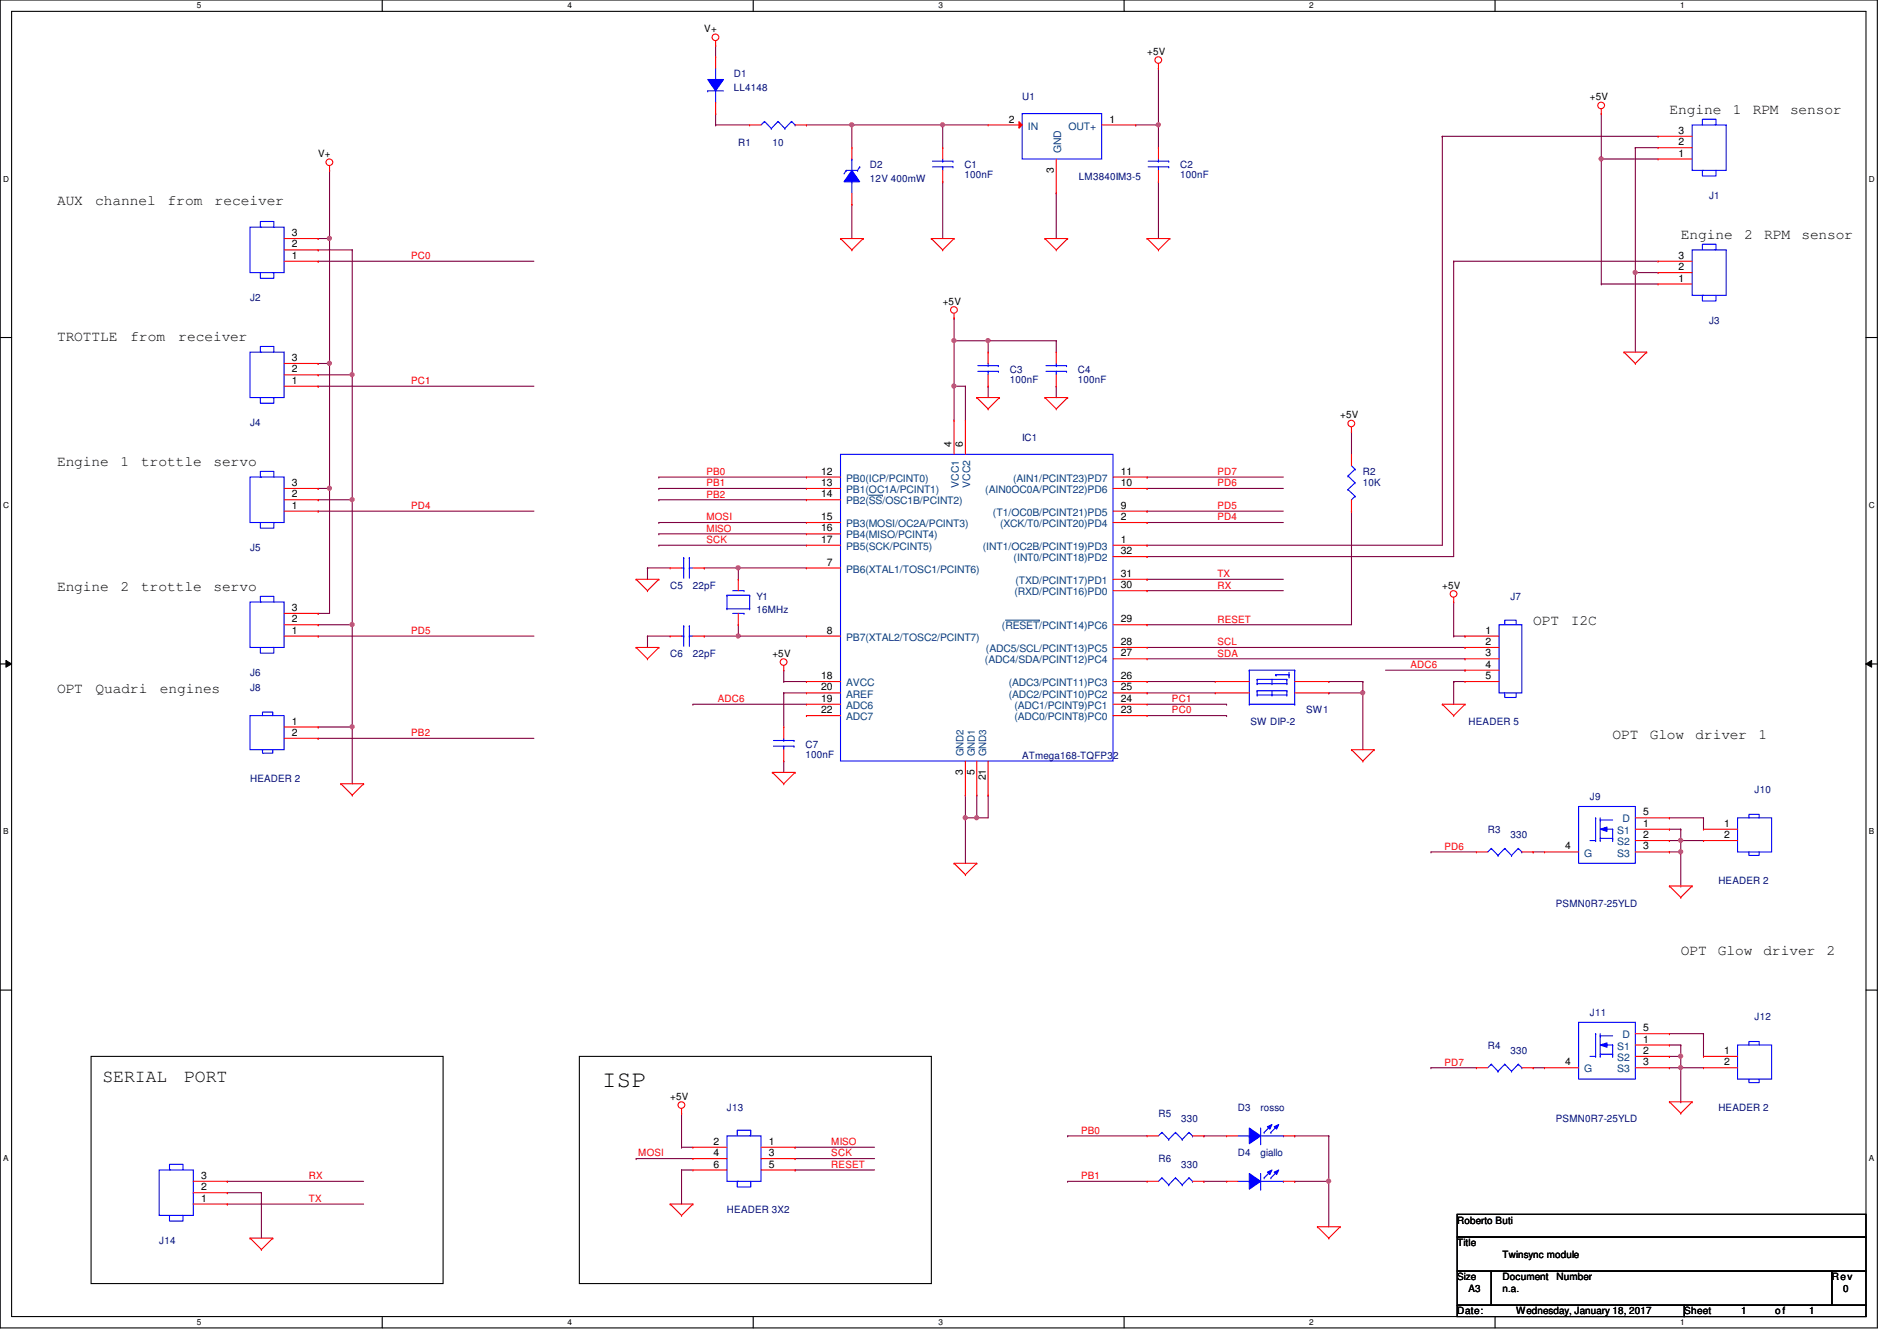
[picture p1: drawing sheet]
<svg xmlns="http://www.w3.org/2000/svg" width="297mm" height="210mm" viewBox="0 0 297 210" stroke-linecap="round" stroke-linejoin="round" font-family="sans-serif">
<path d="M0 0h294v207.9h-294zM1.8 1.8h290.4v204.3h-290.4z" fill="none" stroke="#000" stroke-width=".17"/>
<g fill="#fff">
<path d="M30.8 .2h.7v1.4h-.7z"/>
<path d="M30.8 206.2h.7v1.4h-.7z"/>
</g>
<path d="M59.9 0v1.8M59.9 206.1v1.8" fill="none" stroke="#000" stroke-width=".17"/>
<g fill="#fff">
<path d="M88.9 .2h.6v1.4h-.6z"/>
<path d="M88.9 206.2h.6v1.4h-.6z"/>
</g>
<path d="M117.9 0v1.8M117.9 206.1v1.8" fill="none" stroke="#000" stroke-width=".17"/>
<g fill="#fff">
<path d="M146.9 .2h.7v1.4h-.7z"/>
<path d="M146.9 206.2h.7v1.4h-.7z"/>
</g>
<path d="M176 0v1.8M176 206.1v1.8" fill="none" stroke="#000" stroke-width=".17"/>
<g fill="#fff">
<path d="M205 .2h.7v1.4h-.7z"/>
<path d="M205 206.2h.7v1.4h-.7z"/>
</g>
<path d="M234.1 0v1.8M234.1 206.1v1.8" fill="none" stroke="#000" stroke-width=".17"/>
<g fill="#fff">
<path d="M263.1 .2h.7v1.4h-.7z"/>
<path d="M263.1 206.2h.7v1.4h-.7z"/>
<path d="M.5 27.3h.9v1.4h-.9z"/>
<path d="M292.6 27.3h.9v1.4h-.9z"/>
<path d="M.5 78.4h.9v1.4h-.9z"/>
<path d="M292.6 78.4h.9v1.4h-.9z"/>
</g>
<path d="M0 52.8h1.8M292.2 52.8h1.8" fill="none" stroke="#000" stroke-width=".17"/>
<g fill="#fff">
<path d="M.5 129.5h.8v1.4h-.8z"/>
<path d="M292.6 129.5h.9v1.4h-.9z"/>
</g>
<path d="M0 103.9h1.8M292.2 103.9h1.8" fill="none" stroke="#000" stroke-width=".17"/>
<path d="M.9 103.4l.9 .5-.9 .5zM292.2 103.9l.9-.5v1z" fill="#000"/>
<path d="M.9 103.4l.9 .5-.9 .5zM292.2 103.9l.9-.5v1z" fill="none" stroke="#000" stroke-width=".16"/>
<g fill="#fff">
<path d="M.5 180.5h.8v1.4h-.8z"/>
<path d="M292.6 180.5h.9v1.4h-.9z"/>
</g>
<path d="M0 155h1.8M292.2 155h1.8M14.3 165.4h55.1v35.5h-55.1zM90.7 165.4h55.1v35.5h-55.1z" fill="none" stroke="#000" stroke-width=".17"/>
<path d="M49.8 39.1h.1M49.8 39.1h5.4M55.2 39.1h.1M55.2 39.1v39.1h-5.4M49.8 58.7h.1M49.8 58.7h5.4M55.2 58.7h.1M49.8 78.2h.1M49.8 97.8h.1M49.8 97.8h5.4M55.2 113.8h.1M55.2 113.8v8.9" fill="none" stroke="#800040" stroke-width=".17"/>
<circle cx="55.1" cy="58.6" r=".32" fill="#f0f"/>
<circle cx="55.1" cy="58.6" r=".32" fill="none" stroke="#f0f" stroke-width=".17"/>
<path d="M51.6 37.3h.1M51.6 37.3v19.6" fill="none" stroke="#800040" stroke-width=".17"/>
<circle cx="51.6" cy="56.9" r=".32" fill="#f0f"/>
<circle cx="51.6" cy="56.9" r=".32" fill="none" stroke="#f0f" stroke-width=".17"/>
<circle cx="51.6" cy="37.3" r=".32" fill="#f0f"/>
<circle cx="51.6" cy="37.3" r=".32" fill="none" stroke="#f0f" stroke-width=".17"/>
<path d="M49.8 37.3h.1M49.8 37.3h1.8M49.8 56.9h.1M49.8 56.9h1.8M51.6 76.5h.1M51.6 76.5v19.5h-1.8M49.8 96h.1" fill="none" stroke="#800040" stroke-width=".17"/>
<circle cx="51.6" cy="76.4" r=".32" fill="#f0f"/>
<circle cx="51.6" cy="76.4" r=".32" fill="none" stroke="#f0f" stroke-width=".17"/>
<g fill="none" stroke="#800040" stroke-width=".17">
<path d="M49.8 40.9h.1M49.8 40.9h33.8M51.6 56.9h.1M51.6 56.9v19.6h-1.8M49.8 76.5h.1M49.8 60.5h.1M49.8 60.5h33.8M49.8 80h.1M49.8 99.6h.1M49.8 80h33.8M49.8 99.6h33.8M179.6 92.5h.1"/>
<path d="M179.6 90.7h.1M179.6 87.1h.1M179.6 85.3h.1M179.6 81.8h.1M179.6 80h.1M179.6 97.8h.1M179.6 80h21.4M179.6 92.5h21.4M179.6 90.7h21.4M179.6 87.1h48M179.6 85.3h46.2M179.6 81.8h21.4"/>
<path d="M179.6 97.8h32M49.8 113.8h.1M49.8 115.6h.1M49.8 113.8h5.4M49.8 115.6h33.8M151.2 124.5h.1M151.2 124.5v3.5M152.9 124.5h.1M152.9 124.5v3.5M224.1 133.3h.1M224.1 133.3h7.1"/>
</g>
<circle cx="152.9" cy="128" r=".32" fill="#f0f"/>
<circle cx="152.9" cy="128" r=".32" fill="none" stroke="#f0f" stroke-width=".17"/>
<path d="M151.2 128h.1M151.2 128h1.7M151.2 128v7.1" fill="none" stroke="#800040" stroke-width=".17"/>
<circle cx="151.1" cy="128" r=".32" fill="#f0f"/>
<circle cx="151.1" cy="128" r=".32" fill="none" stroke="#f0f" stroke-width=".17"/>
<path d="M110.3 88.9h.1M110.3 88.9h16M115.6 88.9h.1M115.6 88.9v1.8M152.9 128h.1M154.7 124.5h.1M154.7 124.5v3.5h-1.8" fill="none" stroke="#800040" stroke-width=".17"/>
<circle cx="115.6" cy="88.9" r=".32" fill="#f0f"/>
<circle cx="115.6" cy="88.9" r=".32" fill="none" stroke="#f0f" stroke-width=".17"/>
<path d="M101.4 88.9h.1M101.4 88.9h3.5M101.4 88.9v1.8M110.3 99.6h.1M110.3 99.6h5.3" fill="none" stroke="#800040" stroke-width=".17"/>
<circle cx="115.6" cy="99.5" r=".32" fill="#f0f"/>
<circle cx="115.6" cy="99.5" r=".32" fill="none" stroke="#f0f" stroke-width=".17"/>
<g fill="none" stroke="#800040" stroke-width=".17">
<path d="M149.4 53.3h.1M149.4 53.3v12.5M149.4 53.3h5.3M165.4 53.3h.1M165.4 53.3v1.8M149.4 60.5h.1M149.4 60.5h1.8M151.2 60.5h.1M151.2 60.5v5.3M154.7 60.5h.1M154.7 60.5v1.7M165.4 60.5h.1"/>
<path d="M165.4 60.5v1.7M101.4 99.6h.1M101.4 99.6h3.5M101.4 99.6v1.7M115.6 97.8h.1M115.6 99.6h.1M115.6 99.6h10.7M115.6 97.8v1.8"/>
</g>
<circle cx="149.4" cy="60.4" r=".32" fill="#f0f"/>
<circle cx="149.4" cy="60.4" r=".32" fill="none" stroke="#f0f" stroke-width=".17"/>
<circle cx="149.4" cy="53.3" r=".32" fill="#f0f"/>
<circle cx="149.4" cy="53.3" r=".32" fill="none" stroke="#f0f" stroke-width=".17"/>
<path d="M154.7 53.3h.1M154.7 53.3v1.8" fill="none" stroke="#800040" stroke-width=".17"/>
<circle cx="154.7" cy="53.3" r=".32" fill="#f0f"/>
<circle cx="154.7" cy="53.3" r=".32" fill="none" stroke="#f0f" stroke-width=".17"/>
<g fill="none" stroke="#800040" stroke-width=".17">
<path d="M149.4 49.8h.1M149.4 49.8v3.5M154.7 53.3h.1M154.7 53.3h10.7M103.2 74.7h.1M103.2 76.5h.1M103.2 78.2h.1M103.2 74.7h23.1M103.2 76.5h23.1M103.2 78.2h23.1M179.6 76.5h.1M179.6 74.7h.1"/>
<path d="M179.6 74.7h21.4M179.6 76.5h21.4M103.2 83.6h.1M103.2 81.8h.1M103.2 85.3h.1M103.2 83.6h23.1M103.2 81.8h23.1M103.2 85.3h23.1M122.7 108.5h.1M122.7 106.7h.1M122.7 104.9h.1M122.7 119.1h.1"/>
<path d="M122.7 108.5h3.6M122.7 106.7h3.6M122.7 104.9v1.8M122.7 108.5v5.3M122.7 119.1v1.8M179.6 106.7h.1M179.6 108.5h.1M179.6 108.5h10.7M179.6 106.7h10.7M208.1 108.5h.1M208.1 108.5h5.3M213.4 108.5h.1"/>
<path d="M213.4 108.5v8.8M167.2 177.8h.1M167.2 177.8h12.4M188.5 177.8h.1M188.5 177.8h3.6M202.7 177.8h.1M202.7 177.8h5.4M167.2 184.9h.1M167.2 184.9h12.4M188.5 184.9h.1M188.5 184.9h3.6M202.7 184.9h.1"/>
<path d="M202.7 184.9h5.4"/>
</g>
<circle cx="213.4" cy="108.4" r=".32" fill="#f0f"/>
<circle cx="213.4" cy="108.4" r=".32" fill="none" stroke="#f0f" stroke-width=".17"/>
<path d="M133.4 19.6h.1M133.4 19.6h21.3M147.6 19.6h.1M147.6 19.6v3.5M147.6 28.4h.1M147.6 28.4v8.9M181.4 28.4h.1M181.4 28.4v8.9M208.1 106.7h.1M208.1 106.7h5.3M213.4 106.7h.1M213.4 106.7v1.8" fill="none" stroke="#800040" stroke-width=".17"/>
<circle cx="147.6" cy="19.5" r=".32" fill="#f0f"/>
<circle cx="147.6" cy="19.5" r=".32" fill="none" stroke="#f0f" stroke-width=".17"/>
<path d="M177.8 19.6h.1M177.8 19.6h3.6M181.4 19.6h.1M181.4 10.7h.1M181.4 10.7v12.4" fill="none" stroke="#800040" stroke-width=".17"/>
<circle cx="181.4" cy="19.5" r=".32" fill="#f0f"/>
<circle cx="181.4" cy="19.5" r=".32" fill="none" stroke="#f0f" stroke-width=".17"/>
<path d="M165.4 30.2h.1M165.4 30.2v7.1M256.1 23.1h.1M256.1 23.1h3.5M256.1 23.1v32M256.1 42.7h.1M256.1 42.7h3.5" fill="none" stroke="#800040" stroke-width=".17"/>
<circle cx="256" cy="42.6" r=".32" fill="#f0f"/>
<circle cx="256" cy="42.6" r=".32" fill="none" stroke="#f0f" stroke-width=".17"/>
<path d="M250.7 24.9h.1M250.7 24.9h8.9" fill="none" stroke="#800040" stroke-width=".17"/>
<circle cx="250.7" cy="24.9" r=".32" fill="#f0f"/>
<circle cx="250.7" cy="24.9" r=".32" fill="none" stroke="#f0f" stroke-width=".17"/>
<path d="M250.7 17.8h.1M250.7 17.8v26.6M250.7 24.9h.1M250.7 44.4h.1M250.7 44.4h8.9M208.1 177.8h.1M208.1 177.8v14.2M208.1 184.9h.1" fill="none" stroke="#800040" stroke-width=".17"/>
<circle cx="208" cy="184.9" r=".32" fill="#f0f"/>
<circle cx="208" cy="184.9" r=".32" fill="none" stroke="#f0f" stroke-width=".17"/>
<g fill="none" stroke="#800040" stroke-width=".17">
<path d="M112.1 7.1h.1M112.1 19.6h.1M112.1 17.8h.1M112.1 7.1v1.8M112.1 17.8v1.8M112.1 19.6h5.3M126.3 19.6h.1M126.3 19.6h7.1M133.4 19.6h.1M133.4 19.6v3.5M51.6 26.7h.1M51.6 26.7v10.6"/>
<path d="M133.4 32h.1M133.4 32v5.3M225.8 21.3h.1M225.8 21.3v64M225.8 21.3h33.8M227.6 40.9h.1M227.6 40.9v46.2M227.6 40.9h32M211.6 67.6h.1M211.6 67.6v3.5M211.6 80h.1M211.6 80v17.8"/>
<path d="M179.6 101.3h49.8M179.6 103.1h49.8M229.4 101.3h.1M229.4 103.1h.1M106.7 179.6h.1M106.7 174.2h.1M106.7 174.2v5.4M106.7 179.6h1.8M124.5 179.6h.1M124.5 179.6h12.4M35.6 186.7h.1M35.6 184.9h.1"/>
<path d="M35.6 188.5h.1M35.6 186.7h5.3M35.6 184.9h21.3M35.6 188.5h21.3M40.9 186.7h.1M40.9 186.7v7.1M99.6 181.4h.1M99.6 181.4h8.9M106.7 183.1h.1M106.7 183.1h1.8M106.7 183.1v5.4M124.5 183.1h.1"/>
<path d="M124.5 181.4h.1M124.5 183.1h12.4M124.5 181.4h12.4"/>
</g>
<circle cx="133.4" cy="19.5" r=".32" fill="#f0f"/>
<circle cx="133.4" cy="19.5" r=".32" fill="none" stroke="#f0f" stroke-width=".17"/>
<path d="M55.2 78.2h.1M55.2 78.2v19.6" fill="none" stroke="#800040" stroke-width=".17"/>
<circle cx="55.1" cy="78.2" r=".32" fill="#f0f"/>
<circle cx="55.1" cy="78.2" r=".32" fill="none" stroke="#f0f" stroke-width=".17"/>
<path d="M55.2 97.8h.1M55.2 97.8v16" fill="none" stroke="#800040" stroke-width=".17"/>
<circle cx="55.1" cy="113.8" r=".32" fill="#f0f"/>
<circle cx="55.1" cy="113.8" r=".32" fill="none" stroke="#f0f" stroke-width=".17"/>
<circle cx="55.1" cy="97.8" r=".32" fill="#f0f"/>
<circle cx="55.1" cy="97.8" r=".32" fill="none" stroke="#f0f" stroke-width=".17"/>
<path d="M261.4 128h.1M261.4 129.8h.1M261.4 128h5.3M261.4 129.8h1.8M263.2 129.8h.1M263.2 129.8v1.8M266.7 128h.1M266.7 128v1.8" fill="none" stroke="#800040" stroke-width=".17"/>
<circle cx="263.2" cy="131.5" r=".32" fill="#f0f"/>
<circle cx="263.2" cy="131.5" r=".32" fill="none" stroke="#f0f" stroke-width=".17"/>
<path d="M240.1 133.3h.1M240.1 133.3h1.7M261.4 133.3h.1M261.4 131.6h.1M261.4 131.6h5.3M261.4 133.3h1.8M263.2 131.6h.1M263.2 133.3h.1M263.2 131.6v1.7" fill="none" stroke="#800040" stroke-width=".17"/>
<circle cx="263.2" cy="133.3" r=".32" fill="#f0f"/>
<circle cx="263.2" cy="133.3" r=".32" fill="none" stroke="#f0f" stroke-width=".17"/>
<g fill="none" stroke="#800040" stroke-width=".17">
<path d="M224.1 167.1h.1M224.1 167.1h7.1M261.4 161.8h.1M261.4 163.6h.1M261.4 167.1h.1M261.4 165.4h.1M261.4 167.1h5.3M261.4 161.8h5.3M261.4 163.6h1.8M261.4 165.4h1.8M263.2 163.6h.1M263.2 167.1h.1"/>
<path d="M263.2 165.4h.1M263.2 163.6v3.5M266.7 161.8h.1M266.7 161.8v3.6"/>
</g>
<circle cx="263.2" cy="165.3" r=".32" fill="#f0f"/>
<circle cx="263.2" cy="165.3" r=".32" fill="none" stroke="#f0f" stroke-width=".17"/>
<path d="M240.1 167.1h.1M240.1 167.1h1.7M263.2 172.5h.1M263.2 167.1v5.4" fill="none" stroke="#800040" stroke-width=".17"/>
<circle cx="263.2" cy="167.1" r=".32" fill="#f0f"/>
<circle cx="263.2" cy="167.1" r=".32" fill="none" stroke="#f0f" stroke-width=".17"/>
<g fill="none" stroke="#800040" stroke-width=".17">
<path d="M227.6 99.6h.1M227.6 94.2v5.4M227.6 99.6h1.8M229.4 99.6h.1M108.5 110.2h.1M108.5 110.2h17.8M179.6 112h12.5M179.6 110.2h12.5M192.1 112h.1M192.1 110.2h.1M217 104.9h12.4M227.6 106.7h.1"/>
<path d="M227.6 106.7v3.5M227.6 106.7h1.8M229.4 104.9h.1M263.2 138.7h.1M263.2 133.3v5.4"/>
</g>
<g fill="none" stroke="#f00" stroke-width=".17">
<path d="M112.1 7.1h.1M112.1 6.4v.7M181.4 10.7h.1M181.4 9.9v.8M250.7 17.8h.1M250.7 17.1v.7M51.6 26.7h.1M51.6 26v.7M131.6 37.3h.1M131.6 37.3h3.6M131.6 37.3l1.8 1.8M133.4 39.1h.1"/>
<path d="M135.2 37.3h.1M135.2 37.3l-1.8 1.8M145.8 37.3h.1M145.8 37.3h3.6M145.8 37.3l1.8 1.8M147.6 39.1h.1M149.4 37.3h.1M149.4 37.3l-1.8 1.8M163.6 37.3h.1M163.6 37.3h3.6M163.6 37.3l1.8 1.8M165.4 39.1h.1"/>
<path d="M167.2 37.3h.1M167.2 37.3l-1.8 1.8M179.6 37.3h.1M179.6 37.3h3.6M179.6 37.3l1.8 1.8M181.4 39.1h.1M183.2 37.3h.1M183.2 37.3l-1.8 1.8M149.4 49.8h.1M149.4 49.1v.7M254.3 55.1h.1M254.3 55.1h3.5"/>
<path d="M254.3 55.1l1.8 1.8M256.1 56.9h.1M257.8 55.1h.1M257.8 55.1l-1.7 1.8M152.9 62.2h.1M152.9 62.2h3.6M152.9 62.2l1.8 1.8M154.7 64h.1M156.5 62.2h.1M156.5 62.2l-1.8 1.8M163.6 62.2h.1M163.6 62.2h3.6"/>
<path d="M163.6 62.2l1.8 1.8M165.4 64h.1M167.2 62.2h.1M167.2 62.2l-1.8 1.8M211.6 67.6h.1M211.6 66.8v.8M99.6 90.7h.1M99.6 90.7h3.6M99.6 90.7l1.8 1.8M101.4 92.5h.1M103.2 90.7h.1M103.2 90.7l-1.8 1.8"/>
<path d="M227.6 94.2h.1M227.6 93.5v.7M99.6 101.3h.1M99.6 101.3h3.6M99.6 101.3l1.8 1.8M101.4 103.1h.1M103.2 101.3h.1M103.2 101.3l-1.8 1.8M122.7 104.9h.1M122.7 104.2v.7M211.6 117.3h.1M211.6 117.3h3.6"/>
<path d="M211.6 117.3l1.8 1.8M213.4 119.1h.1M215.2 117.3h.1M215.2 117.3l-1.8 1.8M225.8 110.2h.1M225.8 110.2h3.6M225.8 110.2l1.8 1.8M227.6 112h.1M229.4 110.2h.1M229.4 110.2l-1.8 1.8M53.4 122.7h.1M53.4 122.7h3.5"/>
<path d="M53.4 122.7l1.8 1.8M55.2 124.5h.1M56.9 122.7h.1M56.9 122.7l-1.7 1.8M120.9 120.9h.1M120.9 120.9h3.6M120.9 120.9l1.8 1.8M122.7 122.7h.1M124.5 120.9h.1M124.5 120.9l-1.8 1.8M149.4 135.1h.1M149.4 135.1h3.5"/>
<path d="M149.4 135.1l1.8 1.8M151.2 136.9h.1M152.9 135.1h.1M152.9 135.1l-1.7 1.8M261.4 138.7h.1M261.4 138.7h3.6M261.4 138.7l1.8 1.8M265 138.7h.1M265 138.7l-1.8 1.8M263.2 140.5h.1M106.7 174.2h.1M106.7 173.5v.7"/>
<path d="M261.4 172.5h.1M261.4 172.5h3.6M261.4 172.5l1.8 1.7M263.2 174.2h.1M265 172.5h.1M265 172.5l-1.8 1.7M39.2 193.8h.1M39.2 193.8h3.5M39.2 193.8l1.7 1.8M40.9 195.6h.1M42.7 193.8h.1M42.7 193.8l-1.8 1.8"/>
<path d="M104.9 188.5h.1M104.9 188.5h3.6M104.9 188.5l1.8 1.7M106.7 190.2h.1M108.5 188.5h.1M108.5 188.5l-1.8 1.7M206.3 192h.1M206.3 192h3.5M206.3 192l1.8 1.8M208.1 193.8h.1M209.8 192h.1M209.8 192l-1.7 1.8"/>
<circle cx="112" cy="5.8" r=".52"/>
<circle cx="181.4" cy="9.4" r=".52"/>
<circle cx="250.7" cy="16.5" r=".52"/>
<circle cx="51.6" cy="25.4" r=".52"/>
<circle cx="149.4" cy="48.5" r=".52"/>
<circle cx="211.6" cy="66.3" r=".52"/>
<circle cx="227.6" cy="93" r=".52"/>
<circle cx="122.7" cy="103.6" r=".52"/>
<circle cx="106.7" cy="173" r=".52"/>
</g>
<path d="M228.2 190.1h64v3.5h-64zM228.2 193.6h64v5.4h-64zM228.2 199h5.3v5.3h-5.3zM233.5 199h53.3v5.3h-53.3zM286.8 199h5.4v5.3h-5.4zM228.2 204.3h35.5v1.8h-35.5zM263.7 204.3h28.5v1.8h-28.5z" fill="none" stroke="#000" stroke-width=".17"/>
<path d="M193.8 184.9h1.8M195.6 184.9h.1M197.4 186.1h.1M197.4 183.7v2.4M197.4 184.9h3.6M201 184.9h.1" fill="none" stroke="#00f" stroke-width=".17"/>
<path d="M195.6 183.7l1.8 1.2-1.8 1.2z" fill-rule="evenodd" fill="#00f"/>
<path d="M195.6 183.7l1.8 1.2-1.8 1.2z" fill="none" stroke="#00f" stroke-width=".17"/>
<path d="M199.5 183.5l.7-.4-.3 .8z" fill-rule="evenodd" fill="#00f"/>
<path d="M199.5 183.5l.7-.4-.3 .8z" fill="none" stroke="#00f" stroke-width=".17"/>
<path d="M198.5 183.5l.7-.4-.4 .8z" fill-rule="evenodd" fill="#00f"/>
<path d="M193.8 177.8h1.8M195.6 177.8h.1M197.4 179h.1M197.4 176.6v2.4M197.4 177.8h3.6M201 177.8h.1M197.9 184.4h.1M198.5 183.5l.7-.4-.4 .8zM199 184.4h.1M199 183.3l-1.1 1.1M200.1 183.3l-1.1 1.1" fill="none" stroke="#00f" stroke-width=".17"/>
<path d="M192.1 184.9h.1M192.1 184.9h1.7M201 184.9h1.7M202.7 184.9h.1" fill="none" stroke="#f00" stroke-width=".17"/>
<path d="M195.6 176.6l1.8 1.2-1.8 1.2z" fill-rule="evenodd" fill="#00f"/>
<path d="M195.6 176.6l1.8 1.2-1.8 1.2z" fill="none" stroke="#00f" stroke-width=".17"/>
<path d="M199.5 176.4l.7-.4-.3 .7z" fill-rule="evenodd" fill="#00f"/>
<path d="M199.5 176.4l.7-.4-.3 .7z" fill="none" stroke="#00f" stroke-width=".17"/>
<path d="M198.5 176.4l.7-.4-.4 .7z" fill-rule="evenodd" fill="#00f"/>
<g fill="none" stroke="#00f" stroke-width=".17">
<path d="M119.7 19h.1M119.7 19l-.5 .6M119.7 19l1.1 1.1M121.8 19h.1M121.8 19l-1 1.1M121.8 19l1.1 1.1M123.9 19h.1M123.9 19l-1 1.1M123.9 19l.6 .6M124.5 19.6h.1M120.8 20.1h.1M122.9 20.1h.1"/>
<path d="M132.5 26.7h.1M132.5 26.7l-.3 .5M132.5 26.7h1.8M133.4 28.4h.1M133.4 24.9h.1M133.4 24.9v1.8M133.4 28.4v1.8M134.3 26.7h.1M134.6 26.1h.1M134.6 26.1l-.3 .6M265 39.1h5.3v7.1h-5.3zM266.6 39.1v-.9h2.1v.9h-.2"/>
<path d="M153.1 58.1h3.2M153.1 57.2h3.2M154.7 57.2h.1M154.7 58.1h.1M154.7 56.9v.3M154.7 58.1v.6M156.3 58.1h.1M156.3 57.2h.1M266.7 46.2h-.1v.9h2.1v-.9M39.2 94.2h5.3v7.1h-5.3zM40.9 94.2h-.1v-.9h2.1v.9M106.7 99.6h.4"/>
<path d="M107.1 99.6h.1M107.1 98h.1M107.1 98v3.2M107.9 98h.1M107.9 99.6h.1M107.9 99.6h.6M107.9 98v3.2M113.8 93.2h.1M113.8 95.3h.1M113.8 95.3h3.6M113.8 93.2h3.6M113.8 93.2v2.1"/>
<path d="M114.7 96h1.8M114.7 92.5h1.8M116.5 96h.1M116.5 92.5h.1M117.4 95.3h.1M117.4 93.2h.1M117.4 93.2v2.1M234.7 97.8h3.6v10.7h-3.6zM235.6 97.8v-.7h1.8v.7M40.8 101.3v.9h2.1v-.9h-.2M121.1 116.8h3.2M121.1 115.9h3.2"/>
<path d="M122.7 115.9h.1M122.7 116.8h.1M122.7 115.6v.3M122.7 116.8v.5M124.3 116.8h.1M124.3 115.9h.1M195.6 110.2h.1M195.6 104.9h.1M195.6 104.9h7.1M195.6 110.2h7.1M195.6 104.9v5.3M196.8 107h.1"/>
<path d="M196.8 106.3h.1M196.8 108.8h.1M196.8 108.1h.1M196.8 106.3h4.7M196.8 107h4.7M196.8 106.3v.7M196.8 108.1v.7M196.8 108.1h4.7M196.8 108.8h4.7M199.2 107h.1M199.2 108.8h.1M199.2 106.3v.7"/>
<path d="M199.2 108.1v.7M199.7 105.6h.1M199.7 105.6l.2 .2M199.7 105.6h2.1M201.5 106.3h.1M201.5 107h.1M201.5 108.1h.1M201.5 108.8h.1M201.5 106.3v.7M201.5 108.1v.7M201.8 105.6h.1M201.8 106h.1"/>
<path d="M201.8 105.2v.8M202.7 104.9h.1M202.7 110.2h.1M202.7 104.9v5.3M235.6 108.5v.7h1.8v-.7M272.1 128h5.3v5.3h-5.3zM273.9 128v-.5h1.6v.5M273.9 133.3v.6h1.6v-.6M181.9 177.2h.1M181.9 177.2l-.5 .6M181.9 177.2l1.1 1.2M183 178.4h.1"/>
<path d="M184.1 177.2h.1M184.1 177.2l-1.1 1.2M184.1 177.2l1 1.2M185.1 178.4h.1M186.2 177.2h.1M186.2 177.2l-1.1 1.2M186.2 177.2l.5 .6M186.7 177.8h.1M197.9 177.2h.1M198.5 176.4l.7-.4-.4 .7zM199 177.2h.1M199 176.2l-1.1 1"/>
<path d="M200.1 176.2l-1.1 1M272.1 163.6h5.3v5.3h-5.3zM273.9 163.6v-.6h1.6v.6M273.9 168.9v.6h1.6v-.6M181.9 184.4h.1M181.9 184.4l-.5 .5M181.9 184.4l1.1 1.1M183 185.5h.1M184.1 184.4h.1M184.1 184.4l-1.1 1.1M184.1 184.4l1 1.1M185.1 185.5h.1"/>
<path d="M186.2 184.4h.1M186.2 184.4l-1.1 1.1M186.2 184.4l.5 .5M186.7 184.9h.1"/>
</g>
<g fill="none" stroke="#f00" stroke-width=".17">
<path d="M117.4 19.6h.1M117.4 19.6h1.8M124.5 19.6h1.8M126.3 19.6h.1M154.7 55.1h.1M154.7 55.1v1.8M154.7 58.7v1.8M259.6 44.4h.1M259.6 42.7h.1M259.6 40.9h.1M259.6 44.4h5.4M259.6 42.7h5.4"/>
<path d="M259.6 40.9h5.4M154.7 60.5h.1M44.5 99.6h5.3M44.5 97.8h5.3M44.5 96h5.3M49.8 99.6h.1M49.8 97.8h.1M49.8 96h.1M104.9 99.6h.1M104.9 99.6h1.8M108.5 99.6h1.8M110.3 99.6h.1"/>
<path d="M115.6 97.8h.1M115.6 90.7h.1M115.6 90.7v1.8M115.6 96v1.8M229.4 99.6h.1M229.4 99.6h5.3M122.7 113.8h.1M122.7 119.1h.1M122.7 113.8v1.8M122.7 117.3v1.8M190.3 106.7h.1M190.3 108.5h.1"/>
<path d="M190.3 106.7h5.3M190.3 108.5h5.3M202.7 106.7h5.4M202.7 108.5h5.4M208.1 106.7h.1M208.1 108.5h.1M229.4 101.3h.1M229.4 103.1h.1M229.4 104.9h.1M229.4 106.7h.1M229.4 101.3h5.3M229.4 103.1h5.3"/>
<path d="M229.4 104.9h5.3M229.4 106.7h5.3M266.7 129.8h.1M266.7 131.6h.1M266.7 129.8h5.4M266.7 131.6h5.4M179.6 177.8h.1M179.6 177.8h1.8M186.7 177.8h1.8M188.5 177.8h.1M192.1 177.8h.1M192.1 177.8h1.7"/>
<path d="M201 177.8h1.7M202.7 177.8h.1M266.7 165.4h.1M266.7 167.1h.1M266.7 165.4h5.4M266.7 167.1h5.4M179.6 184.9h.1M179.6 184.9h1.8M186.7 184.9h1.8M188.5 184.9h.1"/>
</g>
<path d="M133.4 26.7l1.2 1.7h-2.4z" fill-rule="evenodd" fill="#00f"/>
<path d="M133.4 26.7l1.2 1.7h-2.4zM250.6 162.1h.1M250.6 162.1h1.9" fill="none" stroke="#00f" stroke-width=".17"/>
<path d="M133.4 32h.1M133.4 23.1h.1M133.4 23.1v1.8M133.4 30.2v1.8" fill="none" stroke="#f00" stroke-width=".17"/>
<path d="M250.6 163.6l1-.4v.7z" fill="#00f"/>
<g fill="none" stroke="#00f" stroke-width=".17">
<path d="M110.8 14.2h.1M110.8 14.2h2.5M112.1 12.4h.1M112.1 16h.1M112.1 10.7v1.7M112.1 14.2v1.8M265 19.6h5.3v7.1h-5.3zM266.6 19.6v-.9h2.1v.9h-.2M39.2 35.6h5.3v7.1h-5.3zM40.9 35.6h-.1v-.9h2.1v.9M146 26.1h3.2M146 25.2h3.2"/>
<path d="M147.6 25.2h.1M147.6 26.1h.1M147.6 24.9v.3M147.6 26.1v.6M149.2 26.1h.1M149.2 25.2h.1M179.8 26.1h3.2M179.8 25.2h3.2M181.4 25.2h.1M181.4 26.1h.1M181.4 24.9v.3M181.4 26.1v.6"/>
<path d="M183 26.1h.1M183 25.2h.1M266.7 26.7h-.1v.9h2.1v-.9M39.2 55.1h5.3v7.1h-5.3zM40.8 42.7v.9h2.1v-.9h-.2M40.9 55.1h-.1v-.9h2.1v.9M163.8 58.1h3.2M163.8 57.2h3.2M165.4 57.2h.1M165.4 58.1h.1M165.4 56.9v.3M165.4 58.1v.6"/>
<path d="M167 58.1h.1M167 57.2h.1M40.8 62.2v.9h2.1v-.9h-.2M131.6 71.1h42.7v48h-42.7zM211.1 74.5h.1M211.1 76.6h.1M211.1 74.5l1.1 1.1M211.1 76.6l1.1 1.1M211.6 78.2h.1M211.6 72.9l.6 .5M212.2 73.4h.1M212.2 75.6h.1"/>
<path d="M212.2 77.7h.1M212.2 73.4l-1.1 1.1M212.2 75.6l-1.1 1M212.2 77.7l-.6 .5M106.7 88.9h.4M107.1 88.9h.1M107.1 87.3h.1M107.1 87.3v3.2M107.9 87.3h.1M107.9 88.9h.1M107.9 88.9h.6M107.9 87.3v3.2"/>
<path d="M39.2 112h5.3v5.3h-5.3zM41.1 112v-.5h1.6v.5M41.1 117.3v.6h1.6v-.6M233.5 132.8h.1M233.5 132.8l-.5 .5M233.5 132.8l1.1 1.1M234.6 133.9h.1M235.6 132.8h.1M235.6 132.8l-1 1.1M235.6 132.8l1.1 1.1M236.7 133.9h.1M237.7 132.8h.1"/>
<path d="M237.7 132.8l-1 1.1M237.7 132.8l.6 .5M238.3 133.3h.1M113.8 177.8h5.4v7.1h-5.4zM115.4 177.8v-.9h2.2v.9h-.2M233.5 166.6h.1M233.5 166.6l-.5 .5M233.5 166.6l1.1 1.1M234.6 167.7h.1M235.6 166.6h.1M235.6 166.6l-1 1.1M235.6 166.6l1.1 1.1"/>
<path d="M236.7 167.7h.1M237.7 166.6h.1M237.7 166.6l-1 1.1M237.7 166.6l.6 .5M238.3 167.1h.1M247.2 160h8.9v8.9h-8.9zM249 165.4h.8M249.8 161.8h.1M249.8 165.4h.1M249.8 161.8v3.6M250.6 163.6l1-.4v.7zM250.6 165.4h.1"/>
<path d="M250.6 165h1.9M250.6 161.8v3.6M251.5 163.6h1M252.5 163.6h.1M252.5 165h.1M252.5 165.4h.1M252.5 163.6v1.8M24.9 183.1h5.4v7.1h-5.4zM26.5 190.2v.9h2.2v-.9h-.2M26.7 183.1h-.2v-.9h2.2v.9M115.6 184.9h-.2v.9h2.2v-.9"/>
</g>
<g fill="none" stroke="#f00" stroke-width=".17">
<path d="M44.5 39.1h5.3M44.5 37.3h5.3M49.8 39.1h.1M49.8 37.3h.1M147.6 23.1h.1M147.6 28.4h.1M147.6 23.1v1.8M147.6 26.7v1.7M181.4 23.1h.1M181.4 28.4h.1M181.4 23.1v1.8M181.4 26.7v1.7"/>
<path d="M259.6 24.9h.1M259.6 23.1h.1M259.6 21.3h.1M259.6 24.9h5.4M259.6 23.1h5.4M259.6 21.3h5.4M44.5 40.9h5.3M44.5 58.7h5.3M44.5 56.9h5.3M49.8 40.9h.1M49.8 58.7h.1M49.8 56.9h.1"/>
<path d="M165.4 55.1h.1M165.4 55.1v1.8M165.4 58.7v1.8M44.5 60.5h5.3M49.8 60.5h.1M126.3 74.7h.1M126.3 76.5h.1M126.3 78.2h.1M126.3 76.5h5.3M126.3 74.7h5.3M126.3 78.2h5.3M149.4 65.8h.1"/>
<path d="M149.4 65.8v5.3M151.2 65.8h.1M151.2 65.8v5.3M165.4 60.5h.1M174.3 76.5h5.3M174.3 74.7h5.3M179.6 76.5h.1M179.6 74.7h.1M211.6 71.1h.1M211.6 71.1v1.8M211.6 78.2v1.8M104.9 88.9h.1"/>
<path d="M104.9 88.9h1.8M108.5 88.9h1.8M110.3 88.9h.1M126.3 88.9h.1M126.3 99.6h.1M126.3 81.8h.1M126.3 83.6h.1M126.3 85.3h.1M126.3 88.9h5.3M126.3 85.3h5.3M126.3 81.8h5.3M126.3 99.6h5.3"/>
<path d="M126.3 83.6h5.3M174.3 85.3h5.3M174.3 81.8h5.3M174.3 80h5.3M174.3 97.8h5.3M174.3 92.5h5.3M174.3 90.7h5.3M174.3 87.1h5.3M179.6 85.3h.1M179.6 81.8h.1M179.6 80h.1M179.6 97.8h.1"/>
<path d="M179.6 92.5h.1M179.6 90.7h.1M179.6 87.1h.1M211.6 80h.1M44.5 113.8h5.3M44.5 115.6h5.3M49.8 113.8h.1M49.8 115.6h.1M126.3 106.7h.1M126.3 110.2h.1M126.3 108.5h.1M126.3 112h.1"/>
<path d="M126.3 106.7h5.3M126.3 110.2h5.3M126.3 108.5h5.3M126.3 112h5.3M151.2 119.1v5.4M152.9 119.1v5.4M154.7 119.1v5.4M174.3 106.7h5.3M174.3 110.2h5.3M174.3 108.5h5.3M174.3 112h5.3M174.3 103.1h5.3"/>
<path d="M174.3 101.3h5.3M179.6 112h.1M179.6 110.2h.1M179.6 108.5h.1M179.6 106.7h.1M179.6 103.1h.1M179.6 101.3h.1M151.2 124.5h.1M152.9 124.5h.1M154.7 124.5h.1M231.2 133.3h.1M231.2 133.3h1.8"/>
<path d="M238.3 133.3h1.8M240.1 133.3h.1M108.5 179.6h.1M108.5 179.6h5.3M119.2 179.6h5.3M124.5 179.6h.1M231.2 167.1h.1M231.2 167.1h1.8M238.3 167.1h1.8M240.1 167.1h.1M241.8 167.1h.1M241.8 167.1h5.4"/>
<path d="M256.1 167.1h5.3M256.1 163.6h5.3M256.1 165.4h5.3M256.1 161.8h5.3M261.4 163.6h.1M261.4 165.4h.1M261.4 167.1h.1M261.4 161.8h.1M30.3 188.5h5.3M30.3 186.7h5.3M30.3 184.9h5.3M35.6 188.5h.1"/>
<path d="M35.6 186.7h.1M35.6 184.9h.1M108.5 181.4h.1M108.5 183.1h.1M108.5 181.4h5.3M108.5 183.1h5.3M119.2 181.4h5.3M119.2 183.1h5.3M124.5 181.4h.1M124.5 183.1h.1"/>
</g>
<path d="M136.1 77.5h2.1M138.2 77.5h.1M157.4 97.1h5.3M162.7 97.1h.1" fill="none" stroke="#004080" stroke-width=".16"/>
<path d="M110.8 12.4h2.5l-1.2 1.8z" fill-rule="evenodd" fill="#00f"/>
<path d="M110.8 12.4h2.5l-1.2 1.8zM250.6 128.4h.1M250.6 128.4h1.9" fill="none" stroke="#00f" stroke-width=".17"/>
<path d="M112.1 8.9h.1M112.1 17.8h.1M112.1 8.9v1.8M112.1 16v1.8" fill="none" stroke="#f00" stroke-width=".17"/>
<path d="M250.6 129.8l1-.3v.6z" fill="#00f"/>
<g fill="none" stroke="#00f" stroke-width=".17">
<path d="M160.1 17.8h12.4v7.1h-12.4zM39.2 74.7h5.3v7.1h-5.3zM40.9 74.7h-.1v-.9h2.1v.9M40.8 81.8v.9h2.1v-.9h-.2M247.2 126.2h8.9v8.9h-8.9zM249 131.6h.8M249.8 128h.1M249.8 131.6h.1M249.8 128v3.6M250.6 129.8l1-.3v.6zM250.6 131.6h.1M250.6 131.2h1.9"/>
<path d="M250.6 128v3.6M251.5 129.8h1M252.5 129.8h.1M252.5 131.2h.1M252.5 131.6h.1M252.5 129.8v1.8"/>
</g>
<g fill="none" stroke="#f00" stroke-width=".17">
<path d="M172.5 19.6h5.3M177.8 19.6h.1M165.4 30.2h.1M165.4 24.9v5.3M44.5 78.2h5.3M44.5 76.5h5.3M49.8 78.2h.1M49.8 76.5h.1M44.5 80h5.3M49.8 80h.1M241.8 133.3h.1M241.8 133.3h5.4"/>
<path d="M256.1 133.3h5.3M256.1 129.8h5.3M256.1 131.6h5.3M256.1 128h5.3M261.4 129.8h.1M261.4 131.6h.1M261.4 133.3h.1M261.4 128h.1"/>
</g>
<path d="M159.6 19l.5 .6-.5 .5z" fill="#f00"/>
<path d="M154.7 19.6h.1M154.7 19.6h5.4M159.6 19l.5 .6-.5 .5z" fill="none" stroke="#f00" stroke-width=".17"/>
<circle cx="55.1" cy="58.6" r=".32" fill="#f0f"/>
<circle cx="55.1" cy="58.6" r=".32" fill="none" stroke="#f0f" stroke-width=".17"/>
<circle cx="51.6" cy="56.9" r=".32" fill="#f0f"/>
<circle cx="51.6" cy="56.9" r=".32" fill="none" stroke="#f0f" stroke-width=".17"/>
<circle cx="51.6" cy="37.3" r=".32" fill="#f0f"/>
<circle cx="51.6" cy="37.3" r=".32" fill="none" stroke="#f0f" stroke-width=".17"/>
<circle cx="51.6" cy="76.4" r=".32" fill="#f0f"/>
<circle cx="51.6" cy="76.4" r=".32" fill="none" stroke="#f0f" stroke-width=".17"/>
<circle cx="152.9" cy="128" r=".32" fill="#f0f"/>
<circle cx="152.9" cy="128" r=".32" fill="none" stroke="#f0f" stroke-width=".17"/>
<circle cx="151.1" cy="128" r=".32" fill="#f0f"/>
<circle cx="151.1" cy="128" r=".32" fill="none" stroke="#f0f" stroke-width=".17"/>
<circle cx="115.6" cy="88.9" r=".32" fill="#f0f"/>
<circle cx="115.6" cy="88.9" r=".32" fill="none" stroke="#f0f" stroke-width=".17"/>
<circle cx="115.6" cy="99.5" r=".32" fill="#f0f"/>
<circle cx="115.6" cy="99.5" r=".32" fill="none" stroke="#f0f" stroke-width=".17"/>
<circle cx="149.4" cy="60.4" r=".32" fill="#f0f"/>
<circle cx="149.4" cy="60.4" r=".32" fill="none" stroke="#f0f" stroke-width=".17"/>
<circle cx="149.4" cy="53.3" r=".32" fill="#f0f"/>
<circle cx="149.4" cy="53.3" r=".32" fill="none" stroke="#f0f" stroke-width=".17"/>
<circle cx="154.7" cy="53.3" r=".32" fill="#f0f"/>
<circle cx="154.7" cy="53.3" r=".32" fill="none" stroke="#f0f" stroke-width=".17"/>
<circle cx="213.4" cy="108.4" r=".32" fill="#f0f"/>
<circle cx="213.4" cy="108.4" r=".32" fill="none" stroke="#f0f" stroke-width=".17"/>
<circle cx="147.6" cy="19.5" r=".32" fill="#f0f"/>
<circle cx="147.6" cy="19.5" r=".32" fill="none" stroke="#f0f" stroke-width=".17"/>
<circle cx="181.4" cy="19.5" r=".32" fill="#f0f"/>
<circle cx="181.4" cy="19.5" r=".32" fill="none" stroke="#f0f" stroke-width=".17"/>
<circle cx="256" cy="42.6" r=".32" fill="#f0f"/>
<circle cx="256" cy="42.6" r=".32" fill="none" stroke="#f0f" stroke-width=".17"/>
<circle cx="250.7" cy="24.9" r=".32" fill="#f0f"/>
<circle cx="250.7" cy="24.9" r=".32" fill="none" stroke="#f0f" stroke-width=".17"/>
<circle cx="208" cy="184.9" r=".32" fill="#f0f"/>
<circle cx="208" cy="184.9" r=".32" fill="none" stroke="#f0f" stroke-width=".17"/>
<circle cx="133.4" cy="19.5" r=".32" fill="#f0f"/>
<circle cx="133.4" cy="19.5" r=".32" fill="none" stroke="#f0f" stroke-width=".17"/>
<circle cx="55.1" cy="78.2" r=".32" fill="#f0f"/>
<circle cx="55.1" cy="78.2" r=".32" fill="none" stroke="#f0f" stroke-width=".17"/>
<circle cx="55.1" cy="113.8" r=".32" fill="#f0f"/>
<circle cx="55.1" cy="113.8" r=".32" fill="none" stroke="#f0f" stroke-width=".17"/>
<circle cx="55.1" cy="97.8" r=".32" fill="#f0f"/>
<circle cx="55.1" cy="97.8" r=".32" fill="none" stroke="#f0f" stroke-width=".17"/>
<circle cx="263.2" cy="131.5" r=".32" fill="#f0f"/>
<circle cx="263.2" cy="131.5" r=".32" fill="none" stroke="#f0f" stroke-width=".17"/>
<circle cx="263.2" cy="133.3" r=".32" fill="#f0f"/>
<circle cx="263.2" cy="133.3" r=".32" fill="none" stroke="#f0f" stroke-width=".17"/>
<circle cx="263.2" cy="165.3" r=".32" fill="#f0f"/>
<circle cx="263.2" cy="165.3" r=".32" fill="none" stroke="#f0f" stroke-width=".17"/>
<circle cx="263.2" cy="167.1" r=".32" fill="#f0f"/>
<circle cx="263.2" cy="167.1" r=".32" fill="none" stroke="#f0f" stroke-width=".17"/>
<text font-size="3.7" x="94.3" y="170.1">ISP</text>
<g font-size="2.8">
<text x="16" y="169.4">SERIAL</text>
<text x="28.8" y="169.4">PORT</text>
</g>
<g font-size="2.3">
<text x="261.4" y="17.9">Engine</text>
<text x="271.3" y="17.9">1</text>
<text x="274.4" y="17.9">RPM</text>
<text x="280.3" y="17.9">sensor</text>
<text x="8.9" y="32.1">AUX</text>
<text x="14.9" y="32.1">channel</text>
<text x="26.3" y="32.1">from</text>
<text x="33.7" y="32.1">receiver</text>
<text x="263.2" y="37.4">Engine</text>
<text x="273.1" y="37.4">2</text>
<text x="276.2" y="37.4">RPM</text>
<text x="282.1" y="37.4">sensor</text>
<text x="8.9" y="53.4">TROTTLE</text>
<text x="20.4" y="53.4">from</text>
<text x="27.9" y="53.4">receiver</text>
<text x="8.9" y="73">Engine</text>
<text x="18.9" y="73">1</text>
<text x="22.1" y="73">trottle</text>
<text x="33.4" y="73">servo</text>
<text x="8.9" y="92.5">Engine</text>
<text x="18.9" y="92.5">2</text>
<text x="22.1" y="92.5">trottle</text>
<text x="33.4" y="92.5">servo</text>
<text x="240.1" y="97.9">OPT</text>
<text x="246" y="97.9">I2C</text>
<text x="8.9" y="108.5">OPT</text>
<text x="14.9" y="108.5">Quadri</text>
<text x="25" y="108.5">engines</text>
<text x="252.5" y="115.7">OPT</text>
<text x="258.3" y="115.7">Glow</text>
<text x="265.5" y="115.7">driver</text>
<text x="275.3" y="115.7">1</text>
<text x="263.2" y="149.4">OPT</text>
<text x="269" y="149.4">Glow</text>
<text x="276.1" y="149.4">driver</text>
<text x="286" y="149.4">2</text>
</g>
<g font-size="1.6">
<text x="110.3" y="5">V+</text>
<text x="179.6" y="8.6">+5V</text>
<text x="249" y="15.7">+5V</text>
<text x="157.9" y="19.2">2</text>
<text x="173.7" y="19.2">1</text>
<text x="262.8" y="22.7">2</text>
<text x="262.8" y="21">3</text>
<text x="49.8" y="24.6">V+</text>
<text x="165" y="27" transform="rotate(-90 165 27)">3</text>
<text x="262.8" y="24.5">1</text>
<text x="45.7" y="40.5">1</text>
<text x="45.7" y="38.7">2</text>
<text x="45.7" y="37">3</text>
<text x="262.8" y="40.5">3</text>
<text x="147.6" y="47.7">+5V</text>
<text x="262.8" y="44.1">1</text>
<text x="262.8" y="42.3">2</text>
<text x="45.7" y="58.3">2</text>
<text x="45.7" y="56.5">3</text>
<text x="45.7" y="60.1">1</text>
<text x="209.8" y="65.4">+5V</text>
<text x="149" y="69.9" transform="rotate(-90 149 69.9)">4</text>
<text x="150.8" y="69.9" transform="rotate(-90 150.8 69.9)">6</text>
<text x="45.7" y="77.9">2</text>
<text x="45.7" y="76.1">3</text>
<text x="128.6" y="74.3">12</text>
<text x="128.6" y="76.1">13</text>
<text x="128.6" y="77.9">14</text>
<text x="175.5" y="76.1">10</text>
<text x="175.5" y="74.3">11</text>
<text x="45.7" y="79.6">1</text>
<text x="128.6" y="81.4">15</text>
<text x="128.6" y="83.2">16</text>
<text x="175.5" y="81.4">2</text>
<text x="175.5" y="79.6">9</text>
<text x="128.6" y="85">17</text>
<text x="129.5" y="88.5">7</text>
<text x="175.5" y="85">1</text>
<text x="175.5" y="86.7">32</text>
<text x="45.7" y="95.6">3</text>
<text x="175.5" y="92.1">30</text>
<text x="175.5" y="90.3">31</text>
<text x="225.8" y="92.1">+5V</text>
<text x="45.7" y="99.2">1</text>
<text x="45.7" y="97.4">2</text>
<text x="129.5" y="99.2">8</text>
<text x="175.5" y="101">28</text>
<text x="175.5" y="97.4">29</text>
<text x="232.6" y="99.2">1</text>
<text x="232.6" y="101">2</text>
<text x="120.9" y="102.8">+5V</text>
<text x="128.6" y="106.3">18</text>
<text x="175.5" y="106.3">26</text>
<text x="175.5" y="102.7">27</text>
<text x="232.6" y="102.7">3</text>
<text x="232.6" y="104.5">4</text>
<text x="232.6" y="106.3">5</text>
<text x="45.7" y="113.4">1</text>
<text x="128.6" y="109.9">19</text>
<text x="128.6" y="108.1">20</text>
<text x="128.6" y="111.6">22</text>
<text x="175.5" y="111.6">23</text>
<text x="175.5" y="109.9">24</text>
<text x="175.5" y="108.1">25</text>
<text x="45.7" y="115.2">2</text>
<text x="150.8" y="121.2" transform="rotate(-90 150.8 121.2)">3</text>
<text x="152.6" y="121.2" transform="rotate(-90 152.6 121.2)">5</text>
<text x="154.3" y="122.1" transform="rotate(-90 154.3 122.1)">21</text>
<text x="257.3" y="129.4">1</text>
<text x="257.3" y="131.2">2</text>
<text x="257.3" y="127.6">5</text>
<text x="270" y="129.4">1</text>
<text x="270" y="131.2">2</text>
<text x="245.1" y="133">4</text>
<text x="257.3" y="133">3</text>
<text x="257.3" y="161.4">5</text>
<text x="245.1" y="166.8">4</text>
<text x="257.3" y="163.2">1</text>
<text x="257.3" y="165">2</text>
<text x="257.3" y="166.8">3</text>
<text x="270" y="165">1</text>
<text x="270" y="166.8">2</text>
<text x="104.9" y="172.1">+5V</text>
<text x="111.7" y="179.2">2</text>
<text x="120.4" y="179.2">1</text>
<text x="31.5" y="184.5">3</text>
<text x="111.7" y="181">4</text>
<text x="111.7" y="182.8">6</text>
<text x="120.4" y="181">3</text>
<text x="120.4" y="182.8">5</text>
<text x="31.5" y="188.1">1</text>
<text x="31.5" y="186.3">2</text>
<text x="228.2" y="191.5">Roberto Buti</text>
<text x="228.2" y="195.1">Title</text>
<text x="235.3" y="196.8">Twinsync module</text>
<text x="228.2" y="200.4">Size</text>
<text x="230" y="202.2">A3</text>
<text x="235.3" y="202.2">n.a.</text>
<text x="235.3" y="200.4">Document</text>
<text x="243.7" y="200.4">Number</text>
<text x="286.8" y="200.4">Rev</text>
<text x="288.6" y="202.2">0</text>
<text x="228.2" y="205.7">Date:</text>
<text x="237.4" y="205.7">Wednesday, January 18, 2017</text>
<text x="263.7" y="205.7">Sheet</text>
<text x="272.6" y="205.7">1</text>
<text x="278" y="205.7">o f</text>
<text x="283.3" y="205.7">1</text>
</g>
<g font-size="1.6" fill="#000080">
<text x="114.9" y="12.1">D1</text>
<text x="114.9" y="14.2">LL4148</text>
<text x="160.1" y="15.7">U1</text>
<text x="115.6" y="22.8">R1</text>
<text x="120.9" y="22.8">10</text>
<text x="136.2" y="26.3">D2</text>
<text x="136.2" y="28.4">12V 400mW</text>
<text x="151" y="26.3">C1</text>
<text x="151" y="27.9">100nF</text>
<text x="168.9" y="28.1">LM3840IM3-5</text>
<text x="184.8" y="26.3">C2</text>
<text x="184.8" y="27.9">100nF</text>
<text x="267.6" y="31.1">J1</text>
<text x="39.2" y="47.1">J2</text>
<text x="267.6" y="50.7">J3</text>
<text x="158.1" y="58.3">C3</text>
<text x="158.1" y="59.9">100nF</text>
<text x="168.8" y="58.3">C4</text>
<text x="168.8" y="59.9">100nF</text>
<text x="39.2" y="66.7">J4</text>
<text x="160.1" y="69">IC1</text>
<text x="213.4" y="74.3">R2</text>
<text x="213.4" y="76.1">10K</text>
<text x="39.2" y="86.2">J5</text>
<text x="104.9" y="92.1">C5</text>
<text x="108.5" y="92.1">22pF</text>
<text x="118.4" y="93.9">Y1</text>
<text x="236.5" y="93.9">J7</text>
<text x="118.4" y="96">16MHz</text>
<text x="39.2" y="105.8">J6</text>
<text x="104.9" y="102.8">C6</text>
<text x="108.5" y="102.8">22pF</text>
<text x="39.2" y="108.1">J8</text>
<text x="195.8" y="113.5">SW DIP-2</text>
<text x="204.5" y="111.7">SW1</text>
<text x="230" y="113.5">HEADER 5</text>
<text x="126.1" y="117">C7</text>
<text x="126.1" y="118.6">100nF</text>
<text x="160.1" y="118.8">ATmega168-TQFP32</text>
<text x="39.2" y="122.3">HEADER 2</text>
<text x="249" y="125.2">J9</text>
<text x="274.7" y="124.1">J10</text>
<text x="233" y="130.3">R3</text>
<text x="236.5" y="131.2">330</text>
<text x="243.6" y="141.9">PSMN0R7-25YLD</text>
<text x="269.1" y="138.3">HEADER 2</text>
<text x="249" y="159">J11</text>
<text x="274.7" y="159.7">J12</text>
<text x="233" y="164.1">R4</text>
<text x="236.5" y="165">330</text>
<text x="113.8" y="173.9">J13</text>
<text x="193.8" y="173.9">D3</text>
<text x="197.4" y="173.9">rosso</text>
<text x="269.1" y="173.9">HEADER 2</text>
<text x="181.4" y="174.8">R5</text>
<text x="185" y="175.7">330</text>
<text x="243.6" y="175.7">PSMN0R7-25YLD</text>
<text x="181.4" y="181.9">R6</text>
<text x="185" y="182.8">330</text>
<text x="193.8" y="181">D4</text>
<text x="197.4" y="181">giallo</text>
<text x="113.8" y="189.9">HEADER 3X2</text>
<text x="24.9" y="194.7">J14</text>
</g>
<g font-size="1.6" fill="#004080">
<text x="160.9" y="20.3">IN</text>
<text x="167.3" y="20.3">OUT+</text>
<text x="166.2" y="24" transform="rotate(-90 166.2 24)">GND</text>
<text x="132.5" y="75.4">PB0(ICP/PCINT0)</text>
<text x="132.5" y="77.2">PB1(OC1A/PCINT1)</text>
<text x="150.2" y="76.4" transform="rotate(-90 150.2 76.4)">VCC1</text>
<text x="151.9" y="76.4" transform="rotate(-90 151.9 76.4)">VCC2</text>
<text x="154.3" y="77.2">(AIN0OC0A/PCINT22)PD6</text>
<text x="158.6" y="75.4">(AIN1/PCINT23)PD7</text>
<text x="132.5" y="79">PB2(SS/OSC1B/PCINT2)</text>
<text x="132.5" y="82.5">PB3(MOSI/OC2A/PCINT3)</text>
<text x="155.5" y="80.7">(T1/OC0B/PCINT21)PD5</text>
<text x="156.6" y="82.5">(XCK/T0/PCINT20)PD4</text>
<text x="132.5" y="89.6">PB6(XTAL1/TOSC1/PCINT6)</text>
<text x="132.5" y="84.3">PB4(MISO/PCINT4)</text>
<text x="132.5" y="86.1">PB5(SCK/PCINT5)</text>
<text x="153.9" y="86.1">(INT1/OC2B/PCINT19)PD3</text>
<text x="158.7" y="87.8">(INT0/PCINT18)PD2</text>
<text x="158.8" y="93.2">(RXD/PCINT16)PD0</text>
<text x="159" y="91.4">(TXD/PCINT17)PD1</text>
<text x="132.5" y="100.3">PB7(XTAL2/TOSC2/PCINT7)</text>
<text x="156.9" y="98.5">(RESET/PCINT14)PC6</text>
<text x="132.5" y="107.4">AVCC</text>
<text x="154.2" y="103.8">(ADC4/SDA/PCINT12)PC4</text>
<text x="154.4" y="102.1">(ADC5/SCL/PCINT13)PC5</text>
<text x="157.9" y="107.4">(ADC3/PCINT11)PC3</text>
<text x="132.5" y="111">ADC6</text>
<text x="132.5" y="109.2">AREF</text>
<text x="132.5" y="112.7">ADC7</text>
<text x="157.9" y="109.2">(ADC2/PCINT10)PC2</text>
<text x="158.8" y="112.7">(ADC0/PCINT8)PC0</text>
<text x="158.8" y="111">(ADC1/PCINT9)PC1</text>
<text x="150.9" y="118.4" transform="rotate(-90 150.9 118.4)">GND2</text>
<text x="152.7" y="118.4" transform="rotate(-90 152.7 118.4)">GND1</text>
<text x="154.4" y="118.4" transform="rotate(-90 154.4 118.4)">GND3</text>
<text x="253.2" y="130.5">S1</text>
<text x="254" y="128.7">D</text>
<text x="248.1" y="134.1">G</text>
<text x="253.2" y="132.3">S2</text>
<text x="253.2" y="134.1">S3</text>
<text x="248.1" y="167.9">G</text>
<text x="253.2" y="164.3">S1</text>
<text x="253.2" y="166.1">S2</text>
<text x="253.2" y="167.9">S3</text>
<text x="254" y="162.5">D</text>
</g>
<g font-size="1.6" fill="#f00">
<text x="64.4" y="40.6">PC0</text>
<text x="64.4" y="60.1">PC1</text>
<text x="110.6" y="74.3">PB0</text>
<text x="110.6" y="76.1">PB1</text>
<text x="110.6" y="77.9">PB2</text>
<text x="190.6" y="76.1">PD6</text>
<text x="190.6" y="74.3">PD7</text>
<text x="64.4" y="79.7">PD4</text>
<text x="110.6" y="83.2">MISO</text>
<text x="110.6" y="81.4">MOSI</text>
<text x="190.6" y="81.4">PD4</text>
<text x="190.6" y="79.7">PD5</text>
<text x="110.6" y="85">SCK</text>
<text x="190.6" y="92.1">RX</text>
<text x="190.6" y="90.3">TX</text>
<text x="64.4" y="99.2">PD5</text>
<text x="190.6" y="97.5">RESET</text>
<text x="190.6" y="101">SCL</text>
<text x="190.6" y="102.8">SDA</text>
<text x="220.8" y="104.6">ADC6</text>
<text x="112.4" y="109.9">ADC6</text>
<text x="183.5" y="111.7">PC0</text>
<text x="183.5" y="109.9">PC1</text>
<text x="64.4" y="115.2">PB2</text>
<text x="226.2" y="133">PD6</text>
<text x="226.2" y="166.8">PD7</text>
<text x="130.2" y="179.2">MISO</text>
<text x="169.3" y="177.5">PB0</text>
<text x="48.4" y="184.6">RX</text>
<text x="99.9" y="181">MOSI</text>
<text x="130.2" y="182.8">RESET</text>
<text x="130.2" y="181">SCK</text>
<text x="169.3" y="184.6">PB1</text>
<text x="48.4" y="188.1">TX</text>
</g>
<g font-size="1.3">
<text x="30.8" y="1.3">5</text>
<text x="88.9" y="1.3">4</text>
<text x="146.9" y="1.3">3</text>
<text x="205" y="1.3">2</text>
<text x="263.1" y="1.3">1</text>
<text x=".5" y="28.4">D</text>
<text x="292.6" y="28.4">D</text>
<text x=".5" y="79.5">C</text>
<text x="292.6" y="79.5">C</text>
<text x=".5" y="130.6">B</text>
<text x="292.6" y="130.6">B</text>
<text x=".5" y="181.7">A</text>
<text x="292.6" y="181.7">A</text>
<text x="30.8" y="207.4">5</text>
<text x="88.9" y="207.4">4</text>
<text x="146.9" y="207.4">3</text>
<text x="205" y="207.4">2</text>
<text x="263.1" y="207.4">1</text>
</g>
</svg>
